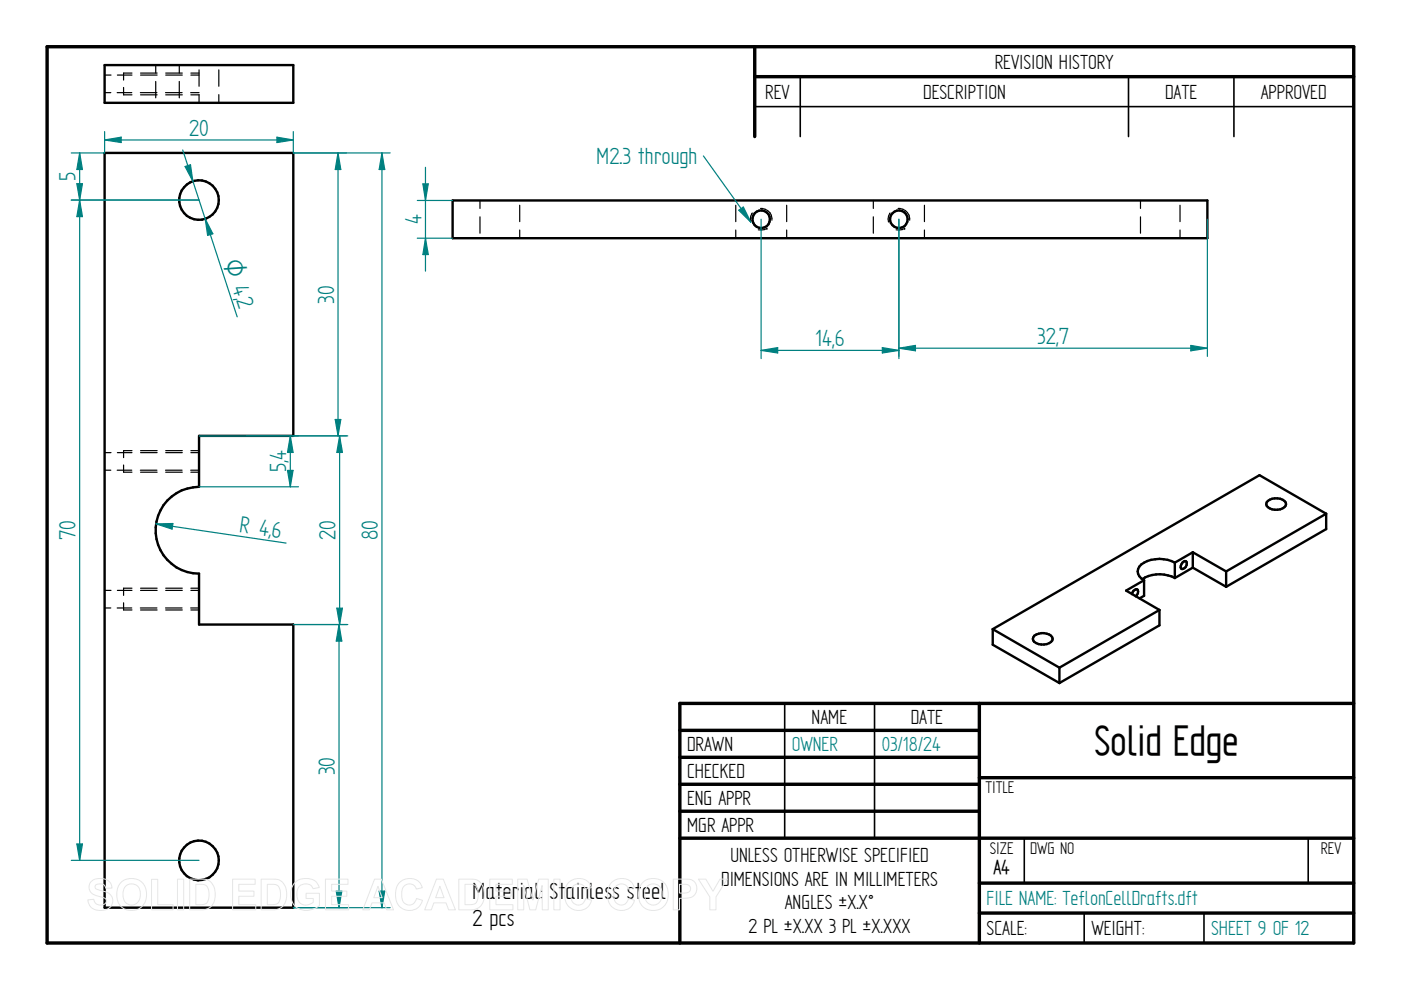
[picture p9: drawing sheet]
<svg xmlns="http://www.w3.org/2000/svg" width="297mm" height="210mm" viewBox="0 0 297 210" stroke-linecap="round" stroke-linejoin="round" font-family="sans-serif">
<g fill="none" stroke="#000" stroke-width=".72">
<path d="M10 9.9h277v190h-277zM160 9.9v19.1M160 16.3h127M144.1 154.9h63.5M207.6 149.1v50.8M287 149.1h-142.9v50.8M144.1 160.6h63.5M144.1 166.3h63.5M144.1 172h63.5M144.1 177.7h142.9M207.6 164.9h79.4M207.6 187.2h79.4"/>
<path d="M207.6 193.6h79.4"/>
</g>
<path d="M169.7 16.3v12.7M239.3 16.3v12.7M261.6 16.3v12.7M160 22.6h127M166.4 149.1v28.6M185.4 149.1v28.6M217.2 177.8v9.4M277.4 177.8v9.4M229.9 193.6v6.3M255.3 193.6v6.3" fill="none" stroke="#000" stroke-width=".34"/>
<g fill="none" stroke="#000" stroke-width=".51">
<path d="M22.2 13.8h40v8h-40zM22.2 32.4h40v60h-20v10.8a9.2 9.2 0 0 0-9.2 9.2 9.2 9.2 0 0 0 9.2 9.2v10.8h20v60h-40zM96 42.5h160v8h-160z"/>
<circle cx="42.2" cy="42.4" r="4.2"/>
<circle cx="161.4" cy="46.5" r="1.86"/>
<circle cx="190.6" cy="46.5" r="1.86"/>
<circle cx="42.2" cy="182.4" r="4.2"/>
</g>
<g fill="none" stroke="#000" stroke-width=".25">
<path d="M22.2 15.9h1.3M22.2 19.6h1.3M24.8 19.6h3.1M24.9 15.9h3.1M26.2 18.5v1.6h1.8M28 15.5h-1.8v1.5M29.8 19.6h3.5M29.8 15.5h3.5M29.8 15.9h3.5M33 13.8v1.7M33 17.3v3.4M35.1 19.6h3.5"/>
<path d="M35.1 15.5h3.5M35.1 15.9h3.5M38 13.8v1.7M38 17.3v3.4M40.4 19.6h1.8M40.5 15.5h1.7M40.5 15.9h1.7M42.2 14.8v3.5M46.4 14.8v3.5M29.8 20.1h3.5M35.1 20.1h3.5M40.5 20.1h1.7v1.7"/>
<path d="M46.4 20.1v1.7M101.8 42.5v1.7M101.8 46v3.4M110.2 43.5v3.5M110.2 48.8v1.7M156 43.5v3.5M156 48.8v1.7M159.5 45.2a2.16 2.16 0 0 0-.3 1.9M161.2 44.2a2.29 2.29 0 0 1 2.5 2.5M162.6 48.4h.1M162.6 48.4l-.6 .3h-1.2M166.8 43.5v3.5"/>
<path d="M166.8 48.8v1.7M185.2 42.5v1.7M185.2 46v3.4M188.7 45.2a2.16 2.16 0 0 0-.3 1.9M190.4 44.2a2.29 2.29 0 0 1 2.5 2.5M191.8 48.4h.1M191.8 48.4l-.5 .3h-1.3M196 43.5v3.5M196 48.8v1.7M241.8 42.5v1.7M241.8 46v3.4M250.2 43.5v3.5"/>
<path d="M250.2 48.8v1.7M22.2 96h1.3M22.2 99.7h1.3M24.8 99.7h3.1M24.9 96h3.1M26.2 98.6v1.5h1.8M28 95.5h-1.8v1.5M29.8 99.7h3.5M29.8 95.5h3.5M29.8 96h3.5M35.1 99.7h3.5M35.1 95.5h3.5"/>
<path d="M35.1 96h3.5M40.4 99.7h1.8M40.5 95.5h1.7M40.5 96h1.7M29.8 100.1h3.5M35.1 100.1h3.5M40.5 100.1h1.7M22.2 125.2h1.3M22.2 128.9h1.3M24.8 128.9h3.1M24.9 125.2h3.1M26.2 127.8v1.5h1.8"/>
<path d="M28 124.7h-1.8v1.5M29.8 128.9h3.5M29.8 124.7h3.5M29.8 129.3h3.5M29.8 125.2h3.5M35.1 128.9h3.5M35.1 124.7h3.5M35.1 129.3h3.5M35.1 125.2h3.5M40.4 128.9h1.8M40.5 124.7h1.7M40.5 129.3h1.7"/>
<path d="M40.5 125.2h1.7"/>
</g>
<path d="M62.2 32.4h20.5M81 32.4l.6 3.5h-1.2zM62.2 192.4h20.5" fill="none" stroke="#008080" stroke-width=".25"/>
<path d="M81 32.4l.6 3.5h-1.2z" fill="#008080"/>
<path d="M80.4 188.9h1.2l-.6 3.5z" fill="none" stroke="#008080" stroke-width=".25"/>
<path d="M80.4 188.9h1.2l-.6 3.5z" fill="#008080"/>
<path d="M81 32.4v160M52.2 92.4h21.5M62.2 132.4h11.5M71.4 128.9h1.2l-.6 3.5z" fill="none" stroke="#008080" stroke-width=".25"/>
<path d="M71.4 128.9h1.2l-.6 3.5z" fill="#008080"/>
<path d="M72 92.4l.6 3.5h-1.2z" fill="none" stroke="#008080" stroke-width=".25"/>
<path d="M72 92.4l.6 3.5h-1.2z" fill="#008080"/>
<path d="M72 92.4v40M33.1 111.1l3.6-.1-.2 1.2zM33.1 111.1l27.6 4" fill="none" stroke="#008080" stroke-width=".25"/>
<path d="M33.1 111.1l3.6-.1-.2 1.2z" fill="#008080"/>
<path d="M38.7 31.8l11.6 35.4M39.2 35.3l1.2-.4 .5 3.5z" fill="none" stroke="#008080" stroke-width=".25"/>
<path d="M39.2 35.3l1.2-.4 .5 3.5z" fill="#008080"/>
<path d="M43.5 46.4l1.6 3.2-1.1 .3z" fill="none" stroke="#008080" stroke-width=".25"/>
<path d="M43.5 46.4l1.6 3.2-1.1 .3z" fill="#008080"/>
<path d="M15.1 42.4h27.1M16.9 42.4l.6 3.5h-1.2zM15.1 182.4h27.1" fill="none" stroke="#008080" stroke-width=".25"/>
<path d="M16.9 42.4l.6 3.5h-1.2z" fill="#008080"/>
<path d="M16.3 178.9h1.2l-.6 3.5z" fill="none" stroke="#008080" stroke-width=".25"/>
<path d="M16.3 178.9h1.2l-.6 3.5z" fill="#008080"/>
<path d="M15.1 32.4h7.1M16.3 38.9h1.2l-.6 3.5zM15.1 42.4h27.1M16.9 42.4v140" fill="none" stroke="#008080" stroke-width=".25"/>
<path d="M16.3 38.9h1.2l-.6 3.5z" fill="#008080"/>
<path d="M16.9 32.4l.6 3.5h-1.2z" fill="none" stroke="#008080" stroke-width=".25"/>
<path d="M16.9 32.4l.6 3.5h-1.2z" fill="#008080"/>
<path d="M16.9 32.4v10M161.4 46.5v29.5M190.6 46.5v29.5M161.4 74.3l3.5-.6v1.1z" fill="none" stroke="#008080" stroke-width=".25"/>
<path d="M161.4 74.3l3.5-.6v1.1z" fill="#008080"/>
<path d="M187.1 73.7l3.5 .6-3.5 .5z" fill="none" stroke="#008080" stroke-width=".25"/>
<path d="M187.1 73.7l3.5 .6-3.5 .5z" fill="#008080"/>
<path d="M190.6 46.5v29.1M256 46.5v29.1M161.4 74.3h29.2M190.6 73.8l3.5-.6v1.2z" fill="none" stroke="#008080" stroke-width=".25"/>
<path d="M190.6 73.8l3.5-.6v1.2z" fill="#008080"/>
<path d="M252.5 73.2l3.5 .6-3.5 .6z" fill="none" stroke="#008080" stroke-width=".25"/>
<path d="M252.5 73.2l3.5 .6-3.5 .6z" fill="#008080"/>
<path d="M149.1 33.1l10.1 14M190.6 73.8h65.4" fill="none" stroke="#008080" stroke-width=".25"/>
<g fill="none" stroke="#000" stroke-width=".51">
<path d="M249.1 119.3v3.3M249.1 119.3a6.7 6.7 0 0 0-7.5 .8 1.92 1.92 0 0 0 1 2.9M250.7 119.3l.5-.3h.3a1.02 1.02 0 0 1 0 1.1 1.02 1.02 0 0 1-1.1 .5 1.14 1.14 0 0 1 .3-1.3zM252.9 117.1v3.3M252.9 117.1l7.1 4.1M252.9 117.1l-3.8 2.2M268.8 106.2a2.87 2.87 0 0 1 3.8 .3 1.42 1.42 0 0 1-1.8 1.6 2.03 2.03 0 0 1-2.3-1.2zM281.2 108.9v3.3l-21.2 12.2M281.2 108.9l-21.2 12.3M281.2 108.9l-14.2-8.1-56.5 32.6M210.5 133.4v3.3l14.1 8.1M210.5 133.4l14.1 8.2"/>
<path d="M219.3 134.8a2.86 2.86 0 0 1 3.8 .3 1.41 1.41 0 0 1-1.7 1.6 2.03 2.03 0 0 1-2.4-1.2zM240 126a.82 .82 0 0 1 .4-.8 .82 .82 0 0 1 .9-.1 1.18 1.18 0 0 1-.5 1.3M242.6 123v3.3l-1 .6M242.6 123l-3.8 2.2 7 4.1M245.8 129.3v3.3l-21.2 12.2M245.8 129.3l-21.2 12.3M249.1 122.6a6.9 6.9 0 0 0-6.9 .2M252.9 120.4l7.1 4M252.9 120.4l-3.8 2.2M260 121.2v3.2M224.6 141.6v3.2"/>
</g>
<path d="M156.6 44.6l1-.7 1.6 3.2z" fill="#008080"/>
<path d="M88.5 50.5h7.5M88.5 42.5h7.5M90.2 50.5l.6 3.5h-1.1zM156.6 44.6l1-.7 1.6 3.2z" fill="none" stroke="#008080" stroke-width=".25"/>
<path d="M90.2 50.5l.6 3.5h-1.1z" fill="#008080"/>
<path d="M89.7 39h1.1l-.6 3.5z" fill="none" stroke="#008080" stroke-width=".25"/>
<path d="M89.7 39h1.1l-.6 3.5z" fill="#008080"/>
<path d="M22.2 27.9v4.5M58.7 29.1l3.5 .6-3.5 .5zM62.2 27.9v4.5M90.2 35.5v22" fill="none" stroke="#008080" stroke-width=".25"/>
<path d="M58.7 29.1l3.5 .6-3.5 .5z" fill="#008080"/>
<path d="M22.2 29.7l3.5-.6v1.1z" fill="none" stroke="#008080" stroke-width=".25"/>
<path d="M22.2 29.7l3.5-.6v1.1z" fill="#008080"/>
<path d="M22.2 29.7h40M62.2 32.4h11.2M62.2 92.4h11.2M71.1 88.9h1.2l-.6 3.5z" fill="none" stroke="#008080" stroke-width=".25"/>
<path d="M71.1 88.9h1.2l-.6 3.5z" fill="#008080"/>
<path d="M71.7 32.4l.6 3.5h-1.2z" fill="none" stroke="#008080" stroke-width=".25"/>
<path d="M71.7 32.4l.6 3.5h-1.2z" fill="#008080"/>
<path d="M71.7 32.4v60M62.2 132.4h11.4M62.2 192.4h11.4M71.3 188.9h1.2l-.6 3.5z" fill="none" stroke="#008080" stroke-width=".25"/>
<path d="M71.3 188.9h1.2l-.6 3.5z" fill="#008080"/>
<path d="M71.9 132.4l.6 3.5h-1.2z" fill="none" stroke="#008080" stroke-width=".25"/>
<path d="M71.9 132.4l.6 3.5h-1.2z" fill="#008080"/>
<path d="M42.2 92.4h21.1M61 99.7h1.1l-.6 3.5zM42.2 103.2h21.1M71.9 132.4v60" fill="none" stroke="#008080" stroke-width=".25"/>
<path d="M61 99.7h1.1l-.6 3.5z" fill="#008080"/>
<path d="M61.5 92.4l.6 3.5h-1.1z" fill="none" stroke="#008080" stroke-width=".25"/>
<path d="M61.5 92.4l.6 3.5h-1.1z" fill="#008080"/>
<path d="M61.5 92.4v10.8" fill="none" stroke="#008080" stroke-width=".25"/>
<g fill="none" stroke="#e6e6e6" stroke-width=".21">
<path d="M19.3 186.9a3.1 3.1 0 0 1 4 .2l.4 1.2h-1.3a1.29 1.29 0 0 0-1-.9 1.29 1.29 0 0 0-1.2 .5l.1 .5 .4 .2a4.8 4.8 0 0 1 2.9 1.4 2.1 2.1 0 0 1-.2 2.3 2.1 2.1 0 0 1-2.1 .7 2.35 2.35 0 0 1-2.7-2.2l1.3-.1a1.41 1.41 0 0 0 1.2 1.2 1.41 1.41 0 0 0 1.5-.9 1.28 1.28 0 0 0-1.3-.9 2.4 2.4 0 0 1-2.4-2l.1-.6zM25.8 186.9a3.3 3.3 0 0 1 3.8-.2 3.3 3.3 0 0 1 1.4 3.6 3.2 3.2 0 0 1-3.6 2.7 3.2 3.2 0 0 1-2.6-3.8 3.1 3.1 0 0 1 1-2.3zM26.6 188a1.87 1.87 0 0 1 2.2-.4 1.87 1.87 0 0 1 1 2 1.88 1.88 0 0 1-1.9 2.3 1.88 1.88 0 0 1-1.8-2.3l.1-.8zM32.1 186.4h1.3v5.4h3.3v1.1h-4.6zM37.6 186.4h1.3v6.5h-1.3zM40.2 186.4h2.4a2.79 2.79 0 0 1 3 3.3 2.8 2.8 0 0 1-2.9 3.2h-2.5zM41.5 187.5a2.64 2.64 0 0 1 2.4 .5 3.3 3.3 0 0 1-.2 3.6l-.9 .2h-1.3zM49.3 186.4h4.8v1.1h-3.5v1.4h3.2v1.1h-3.2v1.8h3.6v1.1h-4.9zM55.4 186.4h2.3a2.79 2.79 0 0 1 3.1 3.3 2.8 2.8 0 0 1-3 3.2h-2.4zM56.7 187.5a2.64 2.64 0 0 1 2.4 .5 3.3 3.3 0 0 1-.3 3.6l-.8 .2h-1.3zM62.4 187.2a3.4 3.4 0 0 1 4.9 .2l.4 .8-1.3 .2a1.83 1.83 0 0 0-2.2-.9 1.83 1.83 0 0 0-1.3 2.1 2.02 2.02 0 0 0 1.1 2.1 2.02 2.02 0 0 0 2.4-.4v-.8h-1.5v-1.1h2.8v2.6a3.6 3.6 0 0 1-5.8-1 4 4 0 0 1 .5-3.8zM69 186.4h4.8v1.1h-3.5v1.4h3.2v1.1h-3.2v1.8h3.6v1.1h-4.9z"/>
<path d="M79.4 186.4h1.5l2.5 6.5h-1.4l-.6-1.5h-2.5l-.6 1.5h-1.4zM80.1 187.9l.9 2.4h-1.8zM84.7 187.2a2.86 2.86 0 0 1 4.8 1l-1.2 .3a1.58 1.58 0 0 0-1.9-1.1 1.58 1.58 0 0 0-1.2 1.8 2.19 2.19 0 0 0 1.2 2.7 1.54 1.54 0 0 0 1.9-1.4l1.3 .4a2.92 2.92 0 0 1-3.4 2.1 2.92 2.92 0 0 1-2.3-3.3l.2-1.5zM92.5 186.4h1.5l2.6 6.5h-1.5l-.5-1.5h-2.6l-.6 1.5h-1.4zM93.3 187.9l.8 2.4h-1.7zM97.3 186.4h2.3a2.79 2.79 0 0 1 3.1 3.3 2.8 2.8 0 0 1-3 3.2h-2.4zM98.6 187.5a2.64 2.64 0 0 1 2.4 .5 3.3 3.3 0 0 1-.3 3.6l-.8 .2h-1.3zM103.8 186.4h4.8v1.1h-3.4v1.4h3.2v1.1h-3.2v1.8h3.6v1.1h-5zM109.8 186.4h2l1.2 4.4 1.2-4.4h2v6.5h-1.2l-.1-5.2-1.3 5.2h-1.3l-1.3-5.2v5.2h-1.2zM117.4 186.4h1.3v6.5h-1.3zM120.5 187.2a2.86 2.86 0 0 1 4.9 1l-1.3 .3a1.58 1.58 0 0 0-1.8-1.1 1.58 1.58 0 0 0-1.3 1.8 2.19 2.19 0 0 0 1.3 2.7 1.54 1.54 0 0 0 1.9-1.4l1.2 .4a2.92 2.92 0 0 1-3.4 2.1 2.92 2.92 0 0 1-2.3-3.3l.2-1.5zM129.6 187.2a2.86 2.86 0 0 1 4.9 1l-1.3 .3a1.58 1.58 0 0 0-1.8-1.1 1.58 1.58 0 0 0-1.3 1.8 2.19 2.19 0 0 0 1.3 2.7 1.54 1.54 0 0 0 1.9-1.4l1.2 .4a2.92 2.92 0 0 1-3.4 2.1 2.92 2.92 0 0 1-2.3-3.3l.2-1.5z"/>
<path d="M136.5 186.9a3.3 3.3 0 0 1 3.7-.2 3.3 3.3 0 0 1 1.5 3.6 3.2 3.2 0 0 1-3.7 2.7 3.2 3.2 0 0 1-2.6-3.8 3.1 3.1 0 0 1 1.1-2.3zM137.2 188a1.87 1.87 0 0 1 2.2-.4 1.87 1.87 0 0 1 1 2 1.88 1.88 0 0 1-1.9 2.3 1.88 1.88 0 0 1-1.8-2.3l.1-.8zM142.7 186.4h2.1a2.49 2.49 0 0 1 2.7 1 2.11 2.11 0 0 1-.1 2.2 2.11 2.11 0 0 1-2.1 .8l-1.2 .1v2.4h-1.4zM144.1 187.5h.6a1.28 1.28 0 0 1 1.7 .9 1.21 1.21 0 0 1-1.6 1h-.7zM148.1 186.4h1.5l1.6 2.6 1.5-2.6h1.5l-2.4 3.8v2.7h-1.3v-2.7z"/>
</g>
<text font-size="10.1" x="232" y="160.1">Solid Edge</text>
<g font-size="5.6" fill="#008080">
<text x="40.1" y="28.8">20</text>
<text x="126.5" y="34.8">M2.3 through</text>
<text x="16" y="38.4" transform="rotate(-90 16 38.4)">5</text>
<text x="89.4" y="47.5" transform="rotate(-90 89.4 47.5)">4</text>
<text x="50.1" y="63.7" transform="rotate(72 50.1 63.7)">2</text>
<text x="70.8" y="64.4" transform="rotate(-90 70.8 64.4)">30</text>
<text x="172.8" y="73.4">14,6</text>
<text x="219.9" y="72.9">32,7</text>
<text x="60.7" y="100.2" transform="rotate(-90 60.7 100.2)">5,4</text>
<text x="50.7" y="112.8" transform="rotate(8 50.7 112.8)">R 4,</text>
<text x="57.4" y="113.8" transform="rotate(8 57.4 113.8)">6</text>
<text x="16" y="114.6" transform="rotate(-90 16 114.6)">70</text>
<text x="71.1" y="114.6" transform="rotate(-90 71.1 114.6)">20</text>
<text x="80.1" y="114.6" transform="rotate(-90 80.1 114.6)">80</text>
<text x="71" y="164.4" transform="rotate(-90 71 164.4)">30</text>
</g>
<g font-size="5.6">
<text x="100.2" y="190.7">Material: Stainless steel</text>
<text x="100.2" y="196.4">2 pcs</text>
</g>
<text font-size="5.4" fill="#008080" x="47.4" y="55.5" transform="rotate(72 47.4 55.5)">O 4,</text>
<g font-size="4.9">
<text x="210.9" y="14.6">REVISION HISTORY</text>
<text x="162.2" y="20.9">REV</text>
<text x="195.7" y="20.9">DESCRIPTION</text>
<text x="247" y="20.9">DATE</text>
<text x="267.3" y="20.9">APPROVED</text>
<text x="172.1" y="153.5">NAME</text>
<text x="193.1" y="153.5">DATE</text>
<text x="145.7" y="159.2">DRAWN</text>
<text x="145.7" y="164.9">CHECKED</text>
<text x="145.7" y="170.6">ENG APPR</text>
<text x="145.7" y="176.3">MGR APPR</text>
<text x="154.9" y="182.8">UNLESS OTHERWISE SPECIFIED</text>
<text x="152.9" y="187.8">DIMENSIONS ARE IN MILLIMETERS</text>
<text x="158.7" y="197.7">2 PL ±X.XX 3 PL ±X.XXX</text>
<text x="166.4" y="192.8">ANGLES ±X.X°</text>
<text x="209.2" y="198.2">SCALE:</text>
<text x="231.4" y="198.2">WEIGHT:</text>
</g>
<g font-size="4.9" fill="#008080">
<text x="167.9" y="159.2">OWNER</text>
<text x="186.9" y="159.2">03/18/24</text>
<text x="209.2" y="191.9">FILE NAME: TeflonCellDrafts.dft</text>
<text x="256.8" y="198.3">SHEET 9 OF 12</text>
</g>
<text font-size="4.8" x="210.6" y="185.2">A4</text>
<g font-size="4.1">
<text x="208.9" y="168.1">TITLE</text>
<text x="209.8" y="181">SIZE</text>
<text x="218.4" y="181">DWG NO</text>
<text x="280" y="181">REV</text>
</g>
</svg>
